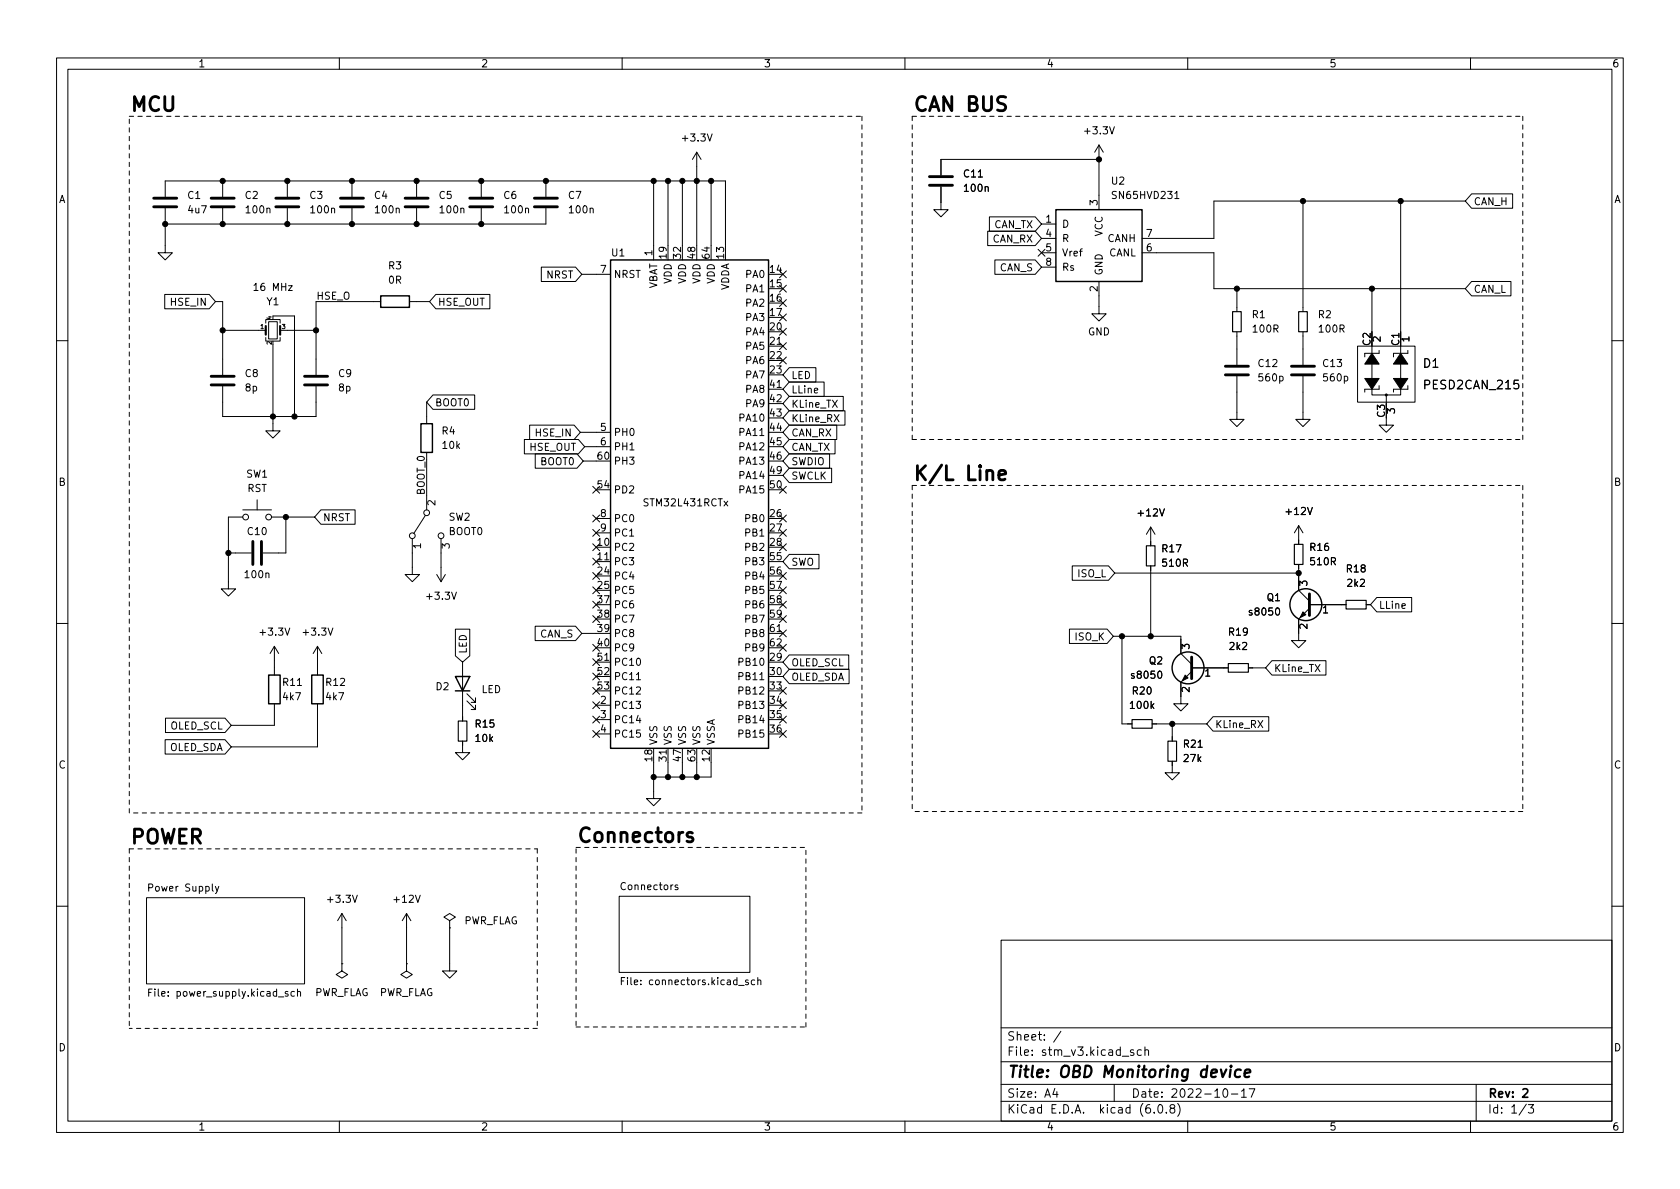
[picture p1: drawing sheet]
<svg xmlns="http://www.w3.org/2000/svg" width="297mm" height="210mm" viewBox="0 0 297 210" stroke-linecap="round" stroke-linejoin="round" font-family="sans-serif">
<g fill="none" stroke="#000" stroke-width=".18">
<path d="M10 10.2h277v190.1h-277zM12 12.2h273v186.1h-273zM60 10.2v2M110 10.2v2M160 10.2v2M210 10.2v2M260 10.2v2M29.2 36.8v7.9h1.3l-1.3 1.3-1.3-1.3h1.3M29.2 34.8v-2.8h99.1v11.4M39.4 32v2.8M39.4 36.8v2.8M50.8 32v2.8"/>
<path d="M50.8 36.8v2.8M62.2 32v2.8M62.2 36.8v2.8M73.7 32v2.8M73.7 36.8v2.8M85.1 32v2.8M85.1 36.8v2.8M96.5 36.8v2.8h-67.3M96.5 32v2.8M115.6 32v14M118.1 32v11.4M120.6 32v11.4"/>
<path d="M123.2 26.9l-.8 1.3M123.2 26.9v16.5M123.2 26.9l.8 1.3M125.7 32v11.4M166.4 33v4.1h1.2l-1.2 1.2-1.3-1.2h1.3M174.9 38.3h8.1l1.1 1.3-1.1 1.3h-8.1zM184.1 39.6h2.6M194.3 25.6l-.8 1.3M194.3 25.6v11.5M194.3 25.6l.8 1.3M194.3 28.2h-27.9v2.8M207.7 35.1h.7"/>
<path d="M230.4 35.6v19.5M247.6 35.6v26.9M259.1 35.6h-44.5v6.6h-12.7M260.2 34.3h7.2v2.5h-7.2l-1.1-1.2zM29.1 52.1h7.9l1.1 1.2-1.1 1.3h-7.9zM38.1 53.3h1.3v13M39.4 58.4h7.6M47 59.7v.6h2.5v-.6M47 57.1v-.6h2.5v.6M47.5 56.9h1.5v3h-1.5zM48.3 55.9h3.8v17.8M49.5 58.4h6.4"/>
<path d="M67.3 53.3h-11.4v13M72.4 53.3h3.5M77.1 52.1h9.5v2.5h-9.5l-1.2-1.3zM95.7 47.2h6.1l1.1 1.3-1.1 1.3h-6.1zM102.9 48.5h5M137.8 53l1.2 1.2M137.8 55.5l1.2 1.2M137.8 58.1l1.2 1.2M137.8 47.9l1.2 1.2M137.8 50.4l1.2 1.3M139 58.1l-1.2 1.2M139 53l-1.2 1.2"/>
<path d="M139 55.5l-1.2 1.2M139 47.9l-1.2 1.2M139 50.4l-1.2 1.3M174.6 40.9h8.4l1.1 1.3-1.1 1.2h-8.4zM175.9 46h7.1l1.1 1.2-1.1 1.3h-7.1zM183.5 44.1l1.3 1.2M184.1 42.2h2.6M184.1 44.7h2.6M184.1 47.2h2.6M184.8 44.1l-1.3 1.2M194.3 49.8v5.7h1.3l-1.3 1.3-1.3-1.3h1.3M201.9 44.7h12.7v6.3h44.5"/>
<path d="M218.7 51v4.1M218.7 58.7v5.8M230.4 58.7v5.8M242.6 51v11.5M260.2 49.8h6.9v2.5h-6.9l-1.1-1.3zM10 60.2h2M39.4 68.3v5.4h16.5v-5.4M48.3 61v15.2h1.2l-1.2 1.3-1.3-1.3h1.3M75.4 71.1v3.8M76.5 69.8h7.4v2.6h-7.4l-1.1-1.3zM92.7 77.7h9.6l1.1 1.3-1.1 1.3h-9.6zM93.6 75.2h7.9l1.1 1.2-1.1 1.3h-7.9z"/>
<path d="M102.6 76.4h5.3M103.4 79h4.5M135.9 68.8h2.5M135.9 61.2h2.5M137.8 60.6l1.2 1.2M137.8 63.1l1.2 1.3M139 63.1l-1.2 1.3M139 60.6l-1.2 1.2M139.5 75.2h8.4v2.5h-8.4l-1.1-1.3zM139.5 77.7h8.1v2.6h-8.1l-1.1-1.3zM139.5 65h4.8v2.6h-4.8l-1.1-1.3zM139.5 67.6h6.2v2.5h-6.2l-1.1-1.3z"/>
<path d="M139.5 72.6h9.9v2.6h-9.9l-1.1-1.3zM139.5 70.1h9.6v2.5h-9.6l-1.1-1.2zM218.7 66.5v7.7h1.3l-1.3 1.2-1.3-1.2h1.3M230.4 66.5v7.7h1.2l-1.2 1.2-1.3-1.2h1.3M240 61.2h10.2v9.9h-10.2zM242.6 67.3v2.5h5v-2.5M242.6 64.4v2.5M243.8 62v.5h-2.5v.6M243.8 68.2v.6h-2.5v.5M245.1 73.9v1.3h1.3l-1.3 1.2-1.3-1.2h1.3M245.1 69.8v2.6M247.6 66.9h.1"/>
<path d="M247.6 64.4v2.5M248.9 62v.5h-2.5v.6M248.9 68.2v.6h-2.5v.5M285 60.2h2M40.4 97.8h4M42.9 91.4h-2.5v12.7h1.3l-1.3 1.3-1.3-1.3h1.3M42.9 90.2h5.1M45.5 88.4v1.8M48 91.4h7.6M50.5 91.4v6.4h-4M56.7 90.2h6.1v2.5h-6.1l-1.1-1.3zM72.9 95.2v6.4h1.3l-1.3 1.3-1.3-1.3h1.3"/>
<path d="M75.2 91.2l-2 3.2M75.4 80v10.2M78 95.2v7.7M94.6 80.3h7.4l1.1 1.2-1.1 1.3h-7.4zM103.1 81.5h2.3M104.8 98.7l1.2 1.2M104.8 96.2l1.2 1.2M104.8 91.1l1.2 1.2M104.8 93.6l1.2 1.2M104.8 86l1.2 1.2M105.4 99.3h2.5M105.4 91.7h2.5"/>
<path d="M105.4 94.2h2.5M106 98.7l-1.2 1.2M106 96.2l-1.2 1.2M106 91.1l-1.2 1.2M106 86l-1.2 1.2M106 93.6l-1.2 1.2M137.8 91.1l1.2 1.2M137.8 86l1.2 1.2M137.8 93.6l1.2 1.2M137.8 96.2l1.2 1.2M139 91.1l-1.2 1.2M139 93.6l-1.2 1.2"/>
<path d="M139 86l-1.2 1.2M139 96.2l-1.2 1.2M139.5 82.8h7.5v2.5h-7.5l-1.1-1.2zM139.5 80.3h7.2v2.5h-7.2l-1.1-1.3zM139.5 98h5.3v2.6h-5.3l-1.1-1.3zM203.5 93.2l-.8 1.3M203.5 93.2v3.3M203.5 93.2l.7 1.3M229.6 99.8v4.6l1.9 1.9M229.6 93v3.3M229.6 93l-.7 1.2M229.6 93l.8 1.2"/>
<path d="M10 110.2h2M48.5 114.3l-.7 1.3M48.5 114.3v5.1M48.5 114.3l.8 1.3M56.1 114.3l-.7 1.3M56.1 114.3v5.1M56.1 114.3l.8 1.3M77.2 101.6l.8 1.3M78.7 101.6l-.7 1.3M80.5 111.3h2.6v4.7l-1.3 1.1-1.3-1.1zM81.8 117.1v10.4M94.6 110.7h7.2l1.1 1.3-1.1 1.3h-7.2z"/>
<path d="M102.9 112h2.5M104.8 119l1.2 1.2M104.8 116.5l1.2 1.2M104.8 103.8l1.2 1.2M104.8 101.2l1.2 1.3M104.8 108.9l1.2 1.2M104.8 113.9l1.2 1.3M104.8 106.3l1.2 1.2M105.4 117.1h2.5M106 119l-1.2 1.2M106 116.5l-1.2 1.2M106 103.8l-1.2 1.2"/>
<path d="M106 101.2l-1.2 1.3M106 108.9l-1.2 1.2M106 113.9l-1.2 1.3M106 106.3l-1.2 1.2M135.9 112h2.5M137.8 106.3l1.2 1.2M137.8 113.9l1.2 1.3M137.8 103.8l1.2 1.2M137.8 101.2l1.2 1.3M137.8 111.4l1.2 1.2M137.8 108.9l1.2 1.2M139 106.3l-1.2 1.2"/>
<path d="M139 113.9l-1.2 1.3M139 103.8l-1.2 1.2M139 101.2l-1.2 1.3M139 111.4l-1.2 1.2M139 108.9l-1.2 1.2M139.5 115.8h10.6v2.6h-10.6l-1.1-1.3zM139.5 118.4h10.6v2.5h-10.6l-1.1-1.3zM189.1 111.2h6.6l1.1 1.3-1.1 1.3h-6.6zM189.6 100.1h6.4l1.1 1.2-1.1 1.3h-6.4zM196.8 112.5h12v3.1l1.9 1.9M197.1 101.3h32.5M198.4 112.5v15.5h1.8"/>
<path d="M203.5 100.1v12.4M210.7 118.7l-1.9 1.9v3.9h1.3l-1.3 1.2-1.3-1.2h1.3M210.7 118.1h6.5M220.7 118.1h3.1M224.9 116.8h9.5v2.6h-9.5l-1.1-1.3zM231.5 107.6l-1.9 1.9v3.8h1.3l-1.3 1.2-1.3-1.2h1.3M231.5 106.9h6.5M241.6 106.9h.7M243.4 105.7h6.2v2.5h-6.2l-1.1-1.3zM285 110.2h2M29.2 130.8h10.6l1.1 1.3-1.1 1.2h-10.6zM29.3 127h10.5l1.1 1.3-1.1 1.2h-10.5z"/>
<path d="M48.5 124.5v3.8h-7.6M56.1 124.5v7.6h-15.2M81.8 131.1v2h1.3l-1.3 1.3-1.3-1.3h1.3M82.5 123.9l1.6 1.6v-.8v.8h-.8M82.5 122.7l1.6 1.5v-.8v.8h-.8M104.8 129.2l1.2 1.2M104.8 124.1l1.2 1.2M104.8 126.6l1.2 1.3M104.8 121.6l1.2 1.2M105.4 124.7h2.5M105.4 127.2h2.5M105.4 129.8h2.5"/>
<path d="M106 129.2l-1.2 1.2M106 124.1l-1.2 1.2M106 126.6l-1.2 1.3M106 121.6l-1.2 1.2M112.5 120.2h.8M115.6 134.9v6.3h1.2l-1.2 1.3-1.3-1.3h1.3M118.1 132.3v5.1M120.6 134.9v2.5M123.2 134.9v2.5M125.7 134.9v2.5h-10.1M137.8 126.6l1.2 1.3M137.8 124.1l1.2 1.2"/>
<path d="M137.8 129.2l1.2 1.2M137.8 121.6l1.2 1.2M139 126.6l-1.2 1.3M139 124.1l-1.2 1.2M139 129.2l-1.2 1.2M139 121.6l-1.2 1.2M203.7 128h9.7M207.3 134.6v2h1.2l-1.2 1.3-1.3-1.3h1.3M207.3 128v3.1M214.5 126.7h9.8v2.6h-9.8l-1.1-1.3zM25.9 158.7h27.9v15.3h-27.9zM38.1 156.7l.3 .9"/>
<path d="M38.7 156.7l-.4 1.2-.2 .1M109.5 158.5h23.1v13.5h-23.1zM119.8 156.5h-.3l-.1 .2v.1l.4 .2v.3h-.4M10 160.2h2M26.3 175.5h.4M26.9 174.9h-.6v1.3M50.9 175.4l-.3-.1-.2 .2 .1 .2 .4 .1v.3h-.5M52.1 175.4l-.4-.1-.3 .3 .2 .5h.5M52.6 175.4l.2-.1 .3 .1v.8M52.6 174.9v1.3M60.5 170.4v1.3l1 .6-1 .7-1.1-.7 1.1-.6M60.5 170.4h.1"/>
<path d="M60.5 161.5l-.8 1.3M60.5 161.5v8.9M60.5 161.5l.7 1.3M71.9 170.4v1.3l1 .6-1 .7-1-.7 1-.6M71.9 170.4h.1M71.9 161.5l-.8 1.3M71.9 161.5v8.9M71.9 161.5l.7 1.3M79.5 162.8l1-.6-1-.7-1 .7 1 .6v1.3M79.5 164.1h.1M79.5 164.1v7.6h1.3l-1.3 1.3-1.3-1.3h1.3M109.9 173.5h.4"/>
<path d="M110.5 172.9h-.6v1.2M132.3 173.3h-.3l-.2 .2 .1 .1 .4 .2v.3h-.5M133.4 173.3h-.3l-.3 .2 .2 .6h.4M134 173.4l.2-.1h.3v.8M134 172.9v1.2M177 166.3h108v32h-108zM285 160.2h2M60 198.3v2M110 198.3v2M160 198.3v2M177 194.8h108M177 191.8h108"/>
<path d="M177 187.8h108M177 181.8h108M186.5 192.5l-.4 1h1M186.9 193v1M187.6 182.4l-1.3 1.9M197 191.8v3M200.4 185.7l-.3-.1-.2 .2v.3l.5 .1v.4h-.5M201.8 185.7l-.4-.1-.3 .3v.4l.1 .3h.6M202.4 185.8l.2-.2 .4 .1 .1 .9M202.4 185.1v1.5M204.1 196.7v.1M204.9 195.4l.2-.1a.81 .81 0 0 1 .6 .7 .81 .81 0 0 1-.3 .8h-.2a.81 .81 0 0 1-.6-.6 .81 .81 0 0 1 .3-.8z"/>
<path d="M206.2 196.7v.1M207.1 196l-.2-.3v-.2l.2-.2 .5 .1 .1 .2-.1 .2-.6 .2-.1 .3v.4l.2 .1h.5l.1-.3-.1-.4-.2-.1M208.2 195.1a1.72 1.72 0 0 1 0 2.3M210 198.3v2M216.4 192.6l.2-.1a.81 .81 0 0 1 .6 .7 .81 .81 0 0 1-.3 .8h-.2a.81 .81 0 0 1-.6-.6 .81 .81 0 0 1 .3-.8zM217.7 193.5h1.2M219.5 193l.4-.5v1.5M219.5 194h.9M220.9 192.5h1l-.7 1.5M260 198.3v2M261 191.8v6.5M269.9 195.3l-1.3 1.9"/>
<path d="M270.2 195.3h1l-.6 .6 .5 .1v.7l-.2 .1h-.5l-.2-.1"/>
<circle cx="43.4" cy="91.4" r=".51"/>
<circle cx="47.5" cy="91.4" r=".51"/>
<circle cx="72.9" cy="94.7" r=".51"/>
<circle cx="75.4" cy="90.7" r=".51"/>
<circle cx="78" cy="94.7" r=".51"/>
</g>
<path d="M269.3 192.7l.5-.2 .3 .2v.3l-.9 1h.9" fill="none" stroke="#000" stroke-width=".3"/>
<path d="M217.6 189.1l-.2 1.4M217.7 188.5l-.1 .1v.1l.2-.1-.1-.1-.1 .2M219.4 189.2a.66 .66 0 0 0-1 .3l-.1 .6 .2 .3 .2 .1 .5-.1M220.1 189.8l.9-.2v-.4l-.6-.1-.3 .3v1l.2 .1 .6-.1" fill="none" stroke="#000" stroke-width=".4"/>
<path d="M217.9 55.1h1.6v3.6h-1.6zM229.6 55.1h1.5v3.6h-1.5zM202.7 96.5h1.5v3.6h-1.5zM228.9 96.3h1.5v3.5h-1.5zM217.2 117.3h3.5v1.6h-3.5zM238 106.2h3.6v1.5h-3.6zM81 127.5h1.5v3.6h-1.5zM200.2 127.2h3.5v1.6h-3.5zM206.5 131.1h1.5v3.5h-1.5z" fill="none" stroke="#000" stroke-width=".2"/>
<g fill="none" stroke="#000" stroke-width=".51">
<path d="M27.2 36.6h4M27.2 35h4M37.3 36.6h4.1M37.3 35h4.1M48.8 36.6h4M48.8 35h4M60.2 36.6h4.1M60.2 35h4.1M71.6 36.6h4.1M71.6 35h4.1M83.1 36.6h4M83.1 35h4"/>
<path d="M94.5 36.6h4.1M94.5 35h4.1M164.3 32.8h4.1M164.3 31.2h4.1M37.3 68.1h4.1M37.3 66.5h4.1M53.8 68.1h4.1M53.8 66.5h4.1M216.7 66.3h4M216.7 64.8h4M228.3 66.3h4.1M228.3 64.8h4.1"/>
<path d="M44.7 95.8v4M46.2 95.8v4M210.7 116.2v3.8M231.5 105v3.8"/>
</g>
<g fill="none" stroke="#000" stroke-width=".25">
<path d="M186.7 37.1h15.2v12.7h-15.2zM67.3 52.3h5.1v2.1h-5.1zM107.9 46h28v86.3h-28zM74.4 74.9h2.1v5.1h-2.1zM47.5 119.4h2v5.1h-2zM55.1 119.4h2v5.1h-2zM80.5 119.6h2.6l-1.3 2.6zM80.5 122.2h2.6"/>
<circle cx="210.1" cy="118.1" r="2.82"/>
<circle cx="230.9" cy="106.9" r="2.82"/>
</g>
<g fill="#000" stroke="#000" stroke-width=".18">
<path d="M242.6 62.5l1.2 1.9h-2.5zM241.3 66.9h2.5l-1.2 1.9zM247.6 62.5l1.3 1.9h-2.5zM246.4 66.9h2.5l-1.3 1.9zM209.5 119.4l.6 .5-1.1 .5zM230.4 108.2l.5 .5-1 .5z"/>
<circle cx="29.2" cy="39.6" r=".46"/>
<circle cx="39.4" cy="39.6" r=".46"/>
<circle cx="39.4" cy="32" r=".46"/>
<circle cx="50.8" cy="39.6" r=".46"/>
<circle cx="50.8" cy="32" r=".46"/>
<circle cx="62.2" cy="32" r=".46"/>
<circle cx="62.2" cy="39.6" r=".46"/>
<circle cx="73.7" cy="32" r=".46"/>
<circle cx="73.7" cy="39.6" r=".46"/>
<circle cx="85.1" cy="39.6" r=".46"/>
<circle cx="85.1" cy="32" r=".46"/>
<circle cx="96.5" cy="32" r=".46"/>
<circle cx="115.6" cy="32" r=".46"/>
<circle cx="118.1" cy="32" r=".46"/>
<circle cx="120.6" cy="32" r=".46"/>
<circle cx="123.2" cy="32" r=".46"/>
<circle cx="125.7" cy="32" r=".46"/>
<circle cx="194.3" cy="28.2" r=".46"/>
<circle cx="230.4" cy="35.6" r=".46"/>
<circle cx="247.6" cy="35.6" r=".46"/>
<circle cx="39.4" cy="58.4" r=".46"/>
<circle cx="55.9" cy="58.4" r=".46"/>
<circle cx="218.7" cy="51" r=".46"/>
<circle cx="242.6" cy="51" r=".46"/>
<circle cx="48.3" cy="73.7" r=".46"/>
<circle cx="52.1" cy="73.7" r=".46"/>
<circle cx="245.1" cy="69.8" r=".18"/>
<circle cx="40.4" cy="97.8" r=".46"/>
<circle cx="50.5" cy="91.4" r=".46"/>
<circle cx="198.4" cy="112.5" r=".46"/>
<circle cx="203.5" cy="112.5" r=".46"/>
<circle cx="229.6" cy="101.3" r=".46"/>
<circle cx="115.6" cy="137.4" r=".46"/>
<circle cx="118.1" cy="137.4" r=".46"/>
<circle cx="120.6" cy="137.4" r=".46"/>
<circle cx="123.2" cy="137.4" r=".46"/>
<circle cx="207.3" cy="128" r=".46"/>
</g>
<path d="M47 57.7v1.5M49.5 57.7v1.5" fill="none" stroke="#000" stroke-width=".38"/>
<path d="M176.6 84l1.2-.2-.1-.5-.7-.1-.4 .3v1l.1 .2 .3 .2 .7-.2M122.4 147.3l-.6-.1-.3 .4 .1 .3 .8 .2 .1 .3-.1 .3-.2 .2-.7-.2" fill="none" stroke="#000" stroke-width=".5"/>
<g fill="none" stroke="#000" stroke-width=".18" stroke-dasharray=".8 .8">
<path d="M27.9 20.6h124.5M152.4 20.6v123.2M161.3 20.6v57.1M161.3 20.6h107.9M161.3 77.7h107.9M269.2 77.7v-57.1M161.3 85.8h107.9M161.3 85.8v57.7M269.2 85.8v57.7M22.9 143.8v-123.2M22.9 150.1h72.1M22.9 150.1v31.8"/>
<path d="M95 150.1v31.8M101.9 149.9h40.6M101.9 150.1v31.5M152.4 143.8h-129.5M269.2 143.5h-107.9M95 181.9h-72.1M101.9 181.6h40.6M142.5 181.6v-31.7"/>
</g>
<g font-size="3.5">
<text x="22.9" y="19.7">MCU</text>
<text x="161.3" y="19.7">CAN BUS</text>
<text x="161.3" y="85">K/L Line</text>
<text x="22.9" y="149.2">POWER</text>
<text x="101.9" y="149">Connectors</text>
</g>
<text font-size="2.8" x="178" y="190.6">Title: OBD Monitoring device</text>
<g font-size="2.1">
<text x="251.7" y="65">D1</text>
<text x="252.1" y="68.8">PESD2CAN_215</text>
<text x="178" y="184">Sheet: /</text>
<text x="178" y="186.7">File: stm_v3.kicad_sch</text>
<text x="178" y="196.9">KiCad E.D.A. kicad (6.0.8)</text>
<text x="178" y="194.1">Size: A4</text>
<text x="200" y="194.1">Date: 2022-10-17</text>
<text x="263" y="194.1">Rev: 2</text>
<text x="263" y="196.9">Id: 1/3</text>
</g>
<g font-size="1.8">
<text x="35" y="11.9">1</text>
<text x="85" y="11.9">2</text>
<text x="135" y="11.9">3</text>
<text x="185" y="11.9">4</text>
<text x="235" y="11.9">5</text>
<text x="285" y="11.9">6</text>
<text x="192" y="23.7">+3.3V</text>
<text x="120.9" y="25">+3.3V</text>
<text x="10.3" y="35.9">A</text>
<text x="33.2" y="35.2">C1</text>
<text x="43.4" y="35.2">C2</text>
<text x="54.8" y="35.2">C3</text>
<text x="66.2" y="35.2">C4</text>
<text x="77.7" y="35.2">C5</text>
<text x="89.1" y="35.2">C6</text>
<text x="100.5" y="35.2">C7</text>
<text x="170.5" y="31.4">C11</text>
<text x="170.6" y="33.9">100n</text>
<text x="196.5" y="32.6">U2</text>
<text x="197" y="35.2">SN65HVD231</text>
<text x="285.3" y="35.9">A</text>
<text x="33.4" y="37.7">4u7</text>
<text x="43.6" y="37.7">100n</text>
<text x="55.1" y="37.7">100n</text>
<text x="66.5" y="37.7">100n</text>
<text x="77.9" y="37.7">100n</text>
<text x="89.4" y="37.7">100n</text>
<text x="100.8" y="37.7">100n</text>
<text x="175.6" y="40.3">CAN_TX</text>
<text x="184.9" y="39.4">1</text>
<text x="184.9" y="41.9">4</text>
<text x="187.7" y="40.3">D</text>
<text x="194.1" y="36.3" transform="rotate(-90 194.1 36.3)">3</text>
<text x="194.9" y="41.8" transform="rotate(-90 194.9 41.8)">VCC</text>
<text x="202.7" y="41.9">7</text>
<text x="260.5" y="36.3">CAN_H</text>
<text x="68.7" y="47.6">R3</text>
<text x="108.2" y="45.3">U1</text>
<text x="115.3" y="45.2" transform="rotate(-90 115.3 45.2)">1</text>
<text x="117.9" y="45.7" transform="rotate(-90 117.9 45.7)">19</text>
<text x="120.4" y="45.7" transform="rotate(-90 120.4 45.7)">32</text>
<text x="122.9" y="45.7" transform="rotate(-90 122.9 45.7)">48</text>
<text x="125.5" y="45.7" transform="rotate(-90 125.5 45.7)">64</text>
<text x="128" y="45.7" transform="rotate(-90 128 45.7)">13</text>
<text x="175.4" y="42.9">CAN_RX</text>
<text x="176.7" y="48">CAN_S</text>
<text x="184.9" y="44.4">5</text>
<text x="184.9" y="47">8</text>
<text x="187.7" y="42.8">R</text>
<text x="187.7" y="45.3">Vref</text>
<text x="187.7" y="47.9">Rs</text>
<text x="195.8" y="42.8">CANH</text>
<text x="196" y="45.3">CANL</text>
<text x="202.7" y="44.4">6</text>
<text x="45.2" y="51.4">16 MHz</text>
<text x="47.2" y="54">Y1</text>
<text x="55.9" y="53">HSE_O</text>
<text x="68.7" y="50.2">0R</text>
<text x="96.6" y="49.2">NRST</text>
<text x="106.2" y="48.3">7</text>
<text x="108.5" y="49.1">NRST</text>
<text x="116.2" y="51.3" transform="rotate(-90 116.2 51.3)">VBAT</text>
<text x="118.7" y="50.2" transform="rotate(-90 118.7 50.2)">VDD</text>
<text x="121.3" y="50.2" transform="rotate(-90 121.3 50.2)">VDD</text>
<text x="123.8" y="50.2" transform="rotate(-90 123.8 50.2)">VDD</text>
<text x="126.4" y="50.2" transform="rotate(-90 126.4 50.2)">VDD</text>
<text x="128.9" y="51.5" transform="rotate(-90 128.9 51.5)">VDDA</text>
<text x="131.9" y="49.1">PA0</text>
<text x="131.9" y="51.7">PA1</text>
<text x="136.2" y="48.3">14</text>
<text x="136.2" y="50.8">15</text>
<text x="136.2" y="53.3">16</text>
<text x="194.1" y="51.5" transform="rotate(-90 194.1 51.5)">2</text>
<text x="194.9" y="48.8" transform="rotate(-90 194.9 48.8)">GND</text>
<text x="260.5" y="51.8">CAN_L</text>
<text x="30.3" y="54.1">HSE_IN</text>
<text x="77.4" y="54.1">HSE_OUT</text>
<text x="131.9" y="54.2">PA2</text>
<text x="131.9" y="56.8">PA3</text>
<text x="131.9" y="59.3">PA4</text>
<text x="136.2" y="55.9">17</text>
<text x="136.2" y="58.4">20</text>
<text x="192.3" y="59.3">GND</text>
<text x="221.4" y="56.3">R1</text>
<text x="221.6" y="58.8">100R</text>
<text x="233.1" y="56.3">R2</text>
<text x="233.3" y="58.8">100R</text>
<text x="131.9" y="61.8">PA5</text>
<text x="131.9" y="64.4">PA6</text>
<text x="136.2" y="61">21</text>
<text x="136.2" y="63.5">22</text>
<text x="222.6" y="64.9">C12</text>
<text x="234" y="64.9">C13</text>
<text x="242.3" y="61.1" transform="rotate(-90 242.3 61.1)">C2</text>
<text x="244.1" y="60.4" transform="rotate(-90 244.1 60.4)">2</text>
<text x="247.4" y="61.1" transform="rotate(-90 247.4 61.1)">C1</text>
<text x="249.2" y="60.4" transform="rotate(-90 249.2 60.4)">1</text>
<text x="43.4" y="66.7">C8</text>
<text x="43.4" y="69.2">8p</text>
<text x="59.9" y="66.7">C9</text>
<text x="59.9" y="69.2">8p</text>
<text x="76.9" y="71.8">BOOT0</text>
<text x="131.9" y="66.9">PA7</text>
<text x="131.9" y="69.5">PA8</text>
<text x="136.2" y="66">23</text>
<text x="136.2" y="68.6">41</text>
<text x="136.2" y="71.1">42</text>
<text x="139.9" y="67">LED</text>
<text x="139.9" y="69.6">LLine</text>
<text x="222.7" y="67.4">560p</text>
<text x="234.1" y="67.4">560p</text>
<text x="78.2" y="76.8">R4</text>
<text x="94.8" y="77.2">HSE_IN</text>
<text x="106.2" y="76.2">5</text>
<text x="108.5" y="77.1">PH0</text>
<text x="131" y="74.5">PA10</text>
<text x="131" y="77.1">PA11</text>
<text x="131.9" y="72">PA9</text>
<text x="136.2" y="73.7">43</text>
<text x="136.2" y="76.2">44</text>
<text x="139.9" y="77.2">CAN_RX</text>
<text x="139.9" y="74.6">KLine_RX</text>
<text x="139.9" y="72.1">KLine_TX</text>
<text x="244.9" y="73.8" transform="rotate(-90 244.9 73.8)">C3</text>
<text x="246.6" y="73.1" transform="rotate(-90 246.6 73.1)">3</text>
<text x="78.3" y="79.4">10k</text>
<text x="93.6" y="79.7">HSE_OUT</text>
<text x="95.6" y="82.3">BOOT0</text>
<text x="105.7" y="81.3">60</text>
<text x="106.2" y="78.7">6</text>
<text x="108.5" y="79.6">PH1</text>
<text x="108.5" y="82.2">PH3</text>
<text x="131" y="79.6">PA12</text>
<text x="131" y="82.2">PA13</text>
<text x="136.2" y="78.7">45</text>
<text x="136.2" y="81.3">46</text>
<text x="136.2" y="83.8">49</text>
<text x="139.9" y="79.7">CAN_TX</text>
<text x="139.9" y="82.3">SWDIO</text>
<text x="10.3" y="85.9">B</text>
<text x="43.5" y="84.4">SW1</text>
<text x="43.7" y="87">RST</text>
<text x="75.1" y="87.6" transform="rotate(-90 75.1 87.6)">BOOT_0</text>
<text x="77" y="89.4" transform="rotate(-90 77 89.4)">2</text>
<text x="105.7" y="86.4">54</text>
<text x="108.5" y="87.2">PD2</text>
<text x="114.1" y="89.5">STM32L431RCTx</text>
<text x="131" y="84.7">PA14</text>
<text x="131" y="87.2">PA15</text>
<text x="136.2" y="86.4">50</text>
<text x="139.9" y="84.8">SWCLK</text>
<text x="285.3" y="85.9">B</text>
<text x="43.8" y="94.6">C10</text>
<text x="57.1" y="92.2">NRST</text>
<text x="79.3" y="94.6">BOOT0</text>
<text x="79.3" y="92.1">SW2</text>
<text x="106.2" y="91.4">8</text>
<text x="106.2" y="94">9</text>
<text x="108.5" y="92.3">PC0</text>
<text x="108.5" y="94.9">PC1</text>
<text x="131.9" y="92.3">PB0</text>
<text x="131.9" y="94.9">PB1</text>
<text x="136.2" y="91.4">26</text>
<text x="136.2" y="94">27</text>
<text x="201.4" y="91.3">+12V</text>
<text x="227.5" y="91.1">+12V</text>
<text x="74.4" y="97" transform="rotate(-90 74.4 97)">1</text>
<text x="79.5" y="97" transform="rotate(-90 79.5 97)">3</text>
<text x="105.7" y="96.5">10</text>
<text x="105.7" y="99.1">11</text>
<text x="105.7" y="101.6">24</text>
<text x="108.5" y="97.4">PC2</text>
<text x="108.5" y="99.9">PC3</text>
<text x="131.9" y="97.4">PB2</text>
<text x="131.9" y="99.9">PB3</text>
<text x="136.2" y="96.5">28</text>
<text x="136.2" y="99.1">55</text>
<text x="136.2" y="101.6">56</text>
<text x="139.9" y="100">SWO</text>
<text x="205.5" y="97.7">R17</text>
<text x="205.6" y="100.2">510R</text>
<text x="231.7" y="97.4">R16</text>
<text x="231.8" y="99.9">510R</text>
<text x="238.2" y="101.2">R18</text>
<text x="43.5" y="102.2">100n</text>
<text x="75.6" y="106">+3.3V</text>
<text x="105.7" y="104.1">25</text>
<text x="105.7" y="106.7">37</text>
<text x="108.5" y="102.5">PC4</text>
<text x="108.5" y="105">PC5</text>
<text x="108.5" y="107.6">PC6</text>
<text x="131.9" y="102.5">PB4</text>
<text x="131.9" y="105">PB5</text>
<text x="131.9" y="107.6">PB6</text>
<text x="136.2" y="104.1">57</text>
<text x="136.2" y="106.7">58</text>
<text x="190.6" y="102.1">ISO_L</text>
<text x="224" y="106.3">Q1</text>
<text x="231.1" y="103.6" transform="rotate(-90 231.1 103.6)">3</text>
<text x="238.3" y="103.8">2k2</text>
<text x="243.7" y="107.7">LLine</text>
<text x="46.2" y="112.4">+3.3V</text>
<text x="53.8" y="112.4">+3.3V</text>
<text x="95.4" y="112.7">CAN_S</text>
<text x="105.7" y="109.2">38</text>
<text x="105.7" y="111.8">39</text>
<text x="108.5" y="110.1">PC7</text>
<text x="108.5" y="112.6">PC8</text>
<text x="131.9" y="110.1">PB7</text>
<text x="131.9" y="112.6">PB8</text>
<text x="136.2" y="109.2">59</text>
<text x="136.2" y="111.8">61</text>
<text x="190.1" y="113.2">ISO_K</text>
<text x="217.3" y="112.4">R19</text>
<text x="221.1" y="108.8">s8050</text>
<text x="231.1" y="111.2" transform="rotate(-90 231.1 111.2)">2</text>
<text x="233.9" y="108.5">1</text>
<text x="82.5" y="115.7" transform="rotate(-90 82.5 115.7)">LED</text>
<text x="105.7" y="114.3">40</text>
<text x="105.7" y="116.8">51</text>
<text x="105.7" y="119.4">52</text>
<text x="108.5" y="115.2">PC9</text>
<text x="108.5" y="117.7">PC10</text>
<text x="131" y="117.7">PB10</text>
<text x="131.9" y="115.2">PB9</text>
<text x="136.2" y="116.8">29</text>
<text x="136.2" y="119.4">30</text>
<text x="136.2" y="114.3">62</text>
<text x="139.9" y="117.8">OLED_SCL</text>
<text x="203.2" y="117.5">Q2</text>
<text x="210.3" y="114.8" transform="rotate(-90 210.3 114.8)">3</text>
<text x="213.1" y="119.6">1</text>
<text x="217.5" y="114.9">2k2</text>
<text x="225.2" y="118.8">KLine_TX</text>
<text x="50.1" y="121.3">R11</text>
<text x="50.1" y="123.8">4k7</text>
<text x="57.7" y="121.3">R12</text>
<text x="57.7" y="123.8">4k7</text>
<text x="77.1" y="122">D2</text>
<text x="85.1" y="122.5">LED</text>
<text x="105.7" y="121.9">53</text>
<text x="106.2" y="124.5">2</text>
<text x="108.5" y="125.3">PC13</text>
<text x="108.5" y="120.3">PC11</text>
<text x="108.5" y="122.8">PC12</text>
<text x="131" y="120.3">PB11</text>
<text x="131" y="122.8">PB12</text>
<text x="131" y="125.3">PB13</text>
<text x="136.2" y="121.9">33</text>
<text x="136.2" y="124.5">34</text>
<text x="139.9" y="120.4">OLED_SDA</text>
<text x="200" y="125.3">100k</text>
<text x="200.3" y="120">s8050</text>
<text x="200.3" y="122.8">R20</text>
<text x="210.3" y="122.4" transform="rotate(-90 210.3 122.4)">2</text>
<text x="30" y="129">OLED_SCL</text>
<text x="84.1" y="128.6">R15</text>
<text x="84.1" y="131.2">10k</text>
<text x="106.2" y="127">3</text>
<text x="106.2" y="129.5">4</text>
<text x="108.5" y="127.9">PC14</text>
<text x="108.5" y="130.4">PC15</text>
<text x="116.2" y="131.8" transform="rotate(-90 116.2 131.8)">VSS</text>
<text x="118.7" y="131.8" transform="rotate(-90 118.7 131.8)">VSS</text>
<text x="121.3" y="131.8" transform="rotate(-90 121.3 131.8)">VSS</text>
<text x="123.8" y="131.8" transform="rotate(-90 123.8 131.8)">VSS</text>
<text x="126.4" y="131.8" transform="rotate(-90 126.4 131.8)">VSSA</text>
<text x="131" y="127.9">PB14</text>
<text x="131" y="130.4">PB15</text>
<text x="136.2" y="127">35</text>
<text x="136.2" y="129.5">36</text>
<text x="214.8" y="128.7">KLine_RX</text>
<text x="10.3" y="135.9">C</text>
<text x="29.8" y="132.8">OLED_SDA</text>
<text x="115.3" y="134.6" transform="rotate(-90 115.3 134.6)">18</text>
<text x="117.9" y="134.6" transform="rotate(-90 117.9 134.6)">31</text>
<text x="120.4" y="134.6" transform="rotate(-90 120.4 134.6)">47</text>
<text x="122.9" y="134.6" transform="rotate(-90 122.9 134.6)">63</text>
<text x="125.5" y="134.6" transform="rotate(-90 125.5 134.6)">12</text>
<text x="209.3" y="132.2">R21</text>
<text x="209.4" y="134.7">27k</text>
<text x="285.3" y="135.9">C</text>
<text x="26.6" y="157.6">Power Supply</text>
<text x="58.1" y="159.6">+3.3V</text>
<text x="69.8" y="159.6">+12V</text>
<text x="109.9" y="157.4">Connectors</text>
<text x="81.9" y="163.4">PWR_FLAG</text>
<text x="27.2" y="176.2">File: power_supply.kicad_sch</text>
<text x="55.5" y="176.1">PWR_FLAG</text>
<text x="66.9" y="176.1">PWR_FLAG</text>
<text x="110.8" y="174.2">File: connectors.kicad_sch</text>
<text x="10.3" y="185.9">D</text>
<text x="285.3" y="185.9">D</text>
<text x="35" y="199.9">1</text>
<text x="85" y="199.9">2</text>
<text x="135" y="199.9">3</text>
<text x="185" y="199.9">4</text>
<text x="235" y="199.9">5</text>
<text x="285" y="199.9">6</text>
</g>
<g font-size="1.1">
<text x="46.1" y="58.2">1</text>
<text x="48" y="56.5" transform="rotate(-90 48 56.5)">4</text>
<text x="49.9" y="58.2">3</text>
<text x="48" y="60.9" transform="rotate(-90 48 60.9)">2</text>
</g>
</svg>
